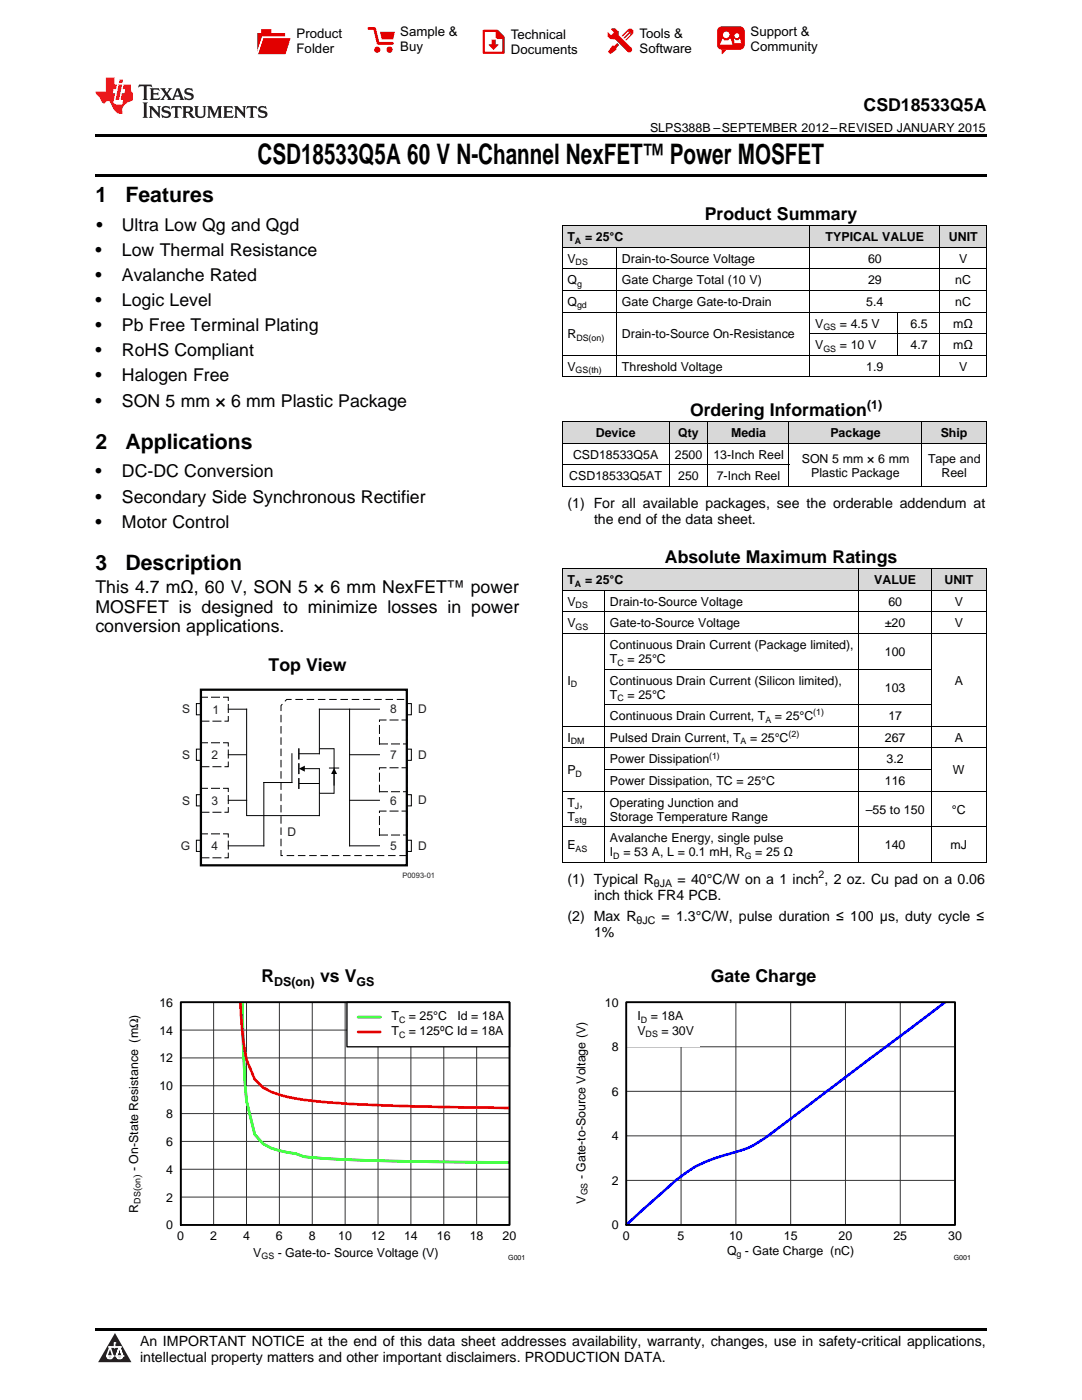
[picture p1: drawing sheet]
<svg xmlns="http://www.w3.org/2000/svg" width="216mm" height="279mm" viewBox="0 0 216 279" stroke-linecap="round" stroke-linejoin="round" font-family="sans-serif">
<g fill="#d8d8d8">
<path d="M112.2 113.6h8.4v4.3h-8.4z"/>
<path d="M120.6 113.6h50.8v4.3h-50.8z"/>
<path d="M171.4 113.6h14.4v4.3h-14.4z"/>
<path d="M185.8 113.6h11v4.3h-11z"/>
<path d="M112.2 84.2h21.4v4.3h-21.4z"/>
<path d="M133.6 84.2h7.7v4.3h-7.7z"/>
<path d="M141.3 84.2h16.2v4.3h-16.2z"/>
<path d="M157.5 84.2h26.5v4.3h-26.5z"/>
<path d="M184 84.2h12.8v4.3h-12.8z"/>
<path d="M112.2 45.1h10.8v4.3h-10.8z"/>
<path d="M123 45.1h38.6v4.3h-38.6z"/>
<path d="M161.6 45.1h17.6v4.3h-17.6z"/>
<path d="M179.2 45.1h8.4v4.3h-8.4z"/>
<path d="M187.6 45.1h9.2v4.3h-9.2z"/>
</g>
<path d="M22.9 266l3.3 5.9h-6.6z" fill="#231f20"/>
<path d="M21.3 270.6h1.2l-.3 .5h-.3a.53 .53 0 0 1-.6-.5z" fill-rule="evenodd" fill="#fff"/>
<path d="M21.3 270.6h1.2l-.3 .5h-.3a.53 .53 0 0 1-.6-.5z" fill="none" stroke="#231f20" stroke-width=".33"/>
<path d="M21.3 270.6l1.2 .1-.3 .4h-.5z" fill="none" stroke="#fff" stroke-width=".33"/>
<path d="M22.9 268.9h.1" fill="none" stroke="#fff" stroke-width=".33"/>
<path d="M22.9 268v.9z" fill="#fff"/>
<path d="M22.9 268v.9z" fill="none" stroke="#fff" stroke-width=".33"/>
<circle cx="22.9" cy="268" r=".16" fill="#fff"/>
<path d="M21.8 268.8h.1" fill="none" stroke="#fff" stroke-width=".33"/>
<path d="M21.8 268.8h2.2z" fill="#fff"/>
<path d="M21.8 268.8h2.2z" fill="none" stroke="#fff" stroke-width=".33"/>
<circle cx="24" cy="268.8" r=".16" fill="#fff"/>
<path d="M23.2 270.6h.1" fill="none" stroke="#fff" stroke-width=".33"/>
<path d="M23.8 268.8l-.6 1.8z" fill="#fff"/>
<path d="M23.8 268.8l-.6 1.8z" fill="none" stroke="#fff" stroke-width=".33"/>
<path d="M23.8 268.8l.7 1.8z" fill="#fff"/>
<path d="M23.8 268.8l.7 1.8z" fill="none" stroke="#fff" stroke-width=".33"/>
<path d="M24.4 270.6h.1" fill="none" stroke="#fff" stroke-width=".33"/>
<circle cx="21.3" cy="270.6" r=".16" fill="#fff"/>
<path d="M22 268.8l-.7 1.8z" fill="#fff"/>
<path d="M22 268.8l-.7 1.8z" fill="none" stroke="#fff" stroke-width=".33"/>
<path d="M22 268.8l.5 1.8z" fill="#fff"/>
<path d="M22 268.8l.5 1.8z" fill="none" stroke="#fff" stroke-width=".33"/>
<circle cx="22.5" cy="270.6" r=".16" fill="#fff"/>
<path d="M23.3 270.6h1.2a.63 .63 0 0 1-.6 .5 .63 .63 0 0 1-.6-.5z" fill-rule="evenodd" fill="#fff"/>
<path d="M23.3 270.6h1.2a.63 .63 0 0 1-.6 .5 .63 .63 0 0 1-.6-.5z" fill="none" stroke="#231f20" stroke-width=".33"/>
<path d="M23.3 270.6h1.2l-.4 .5h-.5z" fill="none" stroke="#fff" stroke-width=".33"/>
<path d="M23.2 270.6h.1" fill="none" stroke="#fff" stroke-width=".33"/>
<circle cx="24.5" cy="270.6" r=".16" fill="#fff"/>
<path d="M19 265.1h177.8v.5h-177.8z" fill="#000"/>
<path d="M36.1 200h65.6v44.5h-65.6z" fill="none" stroke="#000" stroke-width=".26"/>
<g fill="none" stroke="#333" stroke-width=".2">
<path d="M36.1 200h65.6v44.5h-65.6zM36.1 216.7h65.6M36.1 211.1h65.6M36.1 205.6h65.6M42.6 200v44.5M49.2 200v44.5M55.7 200v44.5M62.3 200v44.5M68.9 200v44.5M75.4 200v44.5M82 200v44.5M88.6 200v44.5"/>
<path d="M95.1 200v44.5M36.1 238.9h65.6M36.1 233.4h65.6M36.1 227.8h65.6M36.1 222.2h65.6"/>
</g>
<path d="M48.3 200l.2 8.6 .7 11.1 1.6 6.7 1.7 1.8a15.8 15.8 0 0 0 6.5 2l1.7 .6a507.6 507.6 0 0 0 37.7 1.2h3.3" fill="none" stroke="#0f0" stroke-width=".53"/>
<path d="M48 200a62.7 62.7 0 0 0 1.2 11.5l1.6 3.9a10.9 10.9 0 0 0 6.6 3.5 115.9 115.9 0 0 0 18 1.7l26.3 .5" fill="none" stroke="#f00" stroke-width=".53"/>
<path d="M69.2 200h32.5v8.9h-32.5z" fill="#fff"/>
<path d="M69.2 200h32.5v8.9h-32.5zM125 200h65.6v44.5h-65.6z" fill="none" stroke="#000" stroke-width=".26"/>
<path d="M71.5 203h4.4" fill="none" stroke="#0f0" stroke-width=".53"/>
<path d="M71.5 205.9h4.4" fill="none" stroke="#f00" stroke-width=".53"/>
<path d="M36.1 200h65.6v44.5h-65.6z" fill="none" stroke="#000" stroke-width=".35"/>
<path d="M125 200h65.6v44.5h-65.6zM125 217.8h65.6M125 208.9h65.6M135.9 200v44.5M146.8 200v44.5M157.8 200v44.5M168.7 200v44.5M179.6 200v44.5M125 235.6h65.6M125 226.7h65.6" fill="none" stroke="#333" stroke-width=".2"/>
<path d="M188.6 200l-32.4 24.4a32.9 32.9 0 0 1-7.7 5l-2.1 .6a28 28 0 0 0-14.8 8.4l-6.6 6.1" fill="none" stroke="#00f" stroke-width=".53"/>
<path d="M125 200h14.6v8.9h-14.6z" fill="#fff"/>
<path d="M125 200h65.6v44.5h-65.6z" fill="none" stroke="#000" stroke-width=".35"/>
<g fill="none" stroke="#010202" stroke-width=".2">
<path d="M39.2 140.4h.9v2.3h-.9zM39.2 149.5h.9v2.2h-.9zM39.2 158.6h.9v2.2h-.9zM45.6 141.5h3.6v21.2M45.6 150.6h3.5M45.6 159.7h3.6M58.3 150.4v5.8h-5.7v12.6h-7M59.6 149.5v2M59.6 152.4v2M59.6 155.4v1.9M60.4 153.4h3.3v9.4h-14.4M65.7 153.3h1.9"/>
<path d="M66.7 149.4v3.9M69.8 150.6h5.9M69.8 159.7h5.9M69.8 141.5v27.3h5.9M75.7 141.5h-12v8.9h-4M81.2 140.4h.9v2.3h-.9zM81.2 149.5h.9v2.2h-.9zM81.2 158.6h.9v2.2h-.9zM39.2 167.7h.9v2.2h-.9zM81.2 167.7h.9v2.2h-.9z"/>
</g>
<path d="M40.1 137.6h41.1v35.1h-41.1z" fill="none" stroke="#010202" stroke-width=".45"/>
<path d="M40.1 139.1h5.5v4.8h-5.5zM40.1 148.2h5.5v4.8h-5.5zM40.1 157.3h5.5v4.8h-5.5zM75.7 153.2h5.5v4.8h-5.5zM75.7 143.7h5.5v4.8h-5.5zM40.1 166.4h5.5v4.8h-5.5zM75.7 161.9h5.5v4.7h-5.5z" fill="none" stroke="#010202" stroke-width=".2" stroke-dasharray="1.6 .8"/>
<path d="M81.2 170.8h-25.1v-30l1.1-1.2h24" fill="none" stroke="#010202" stroke-width=".2" stroke-dasharray="1.5 .7" stroke-linecap="butt"/>
<path d="M59.6 153.4l1.2-.6v1.2z" fill="#010202"/>
<path d="M66.7 154.1v2.7" fill="none" stroke="#010202" stroke-width=".2"/>
<path d="M66.7 153.3l.6 1.2h-1.2z" fill="#010202"/>
<path d="M59.6 156.4h4.1M63.7 149.4h3M66.7 153.3v5h-3" fill="none" stroke="#010202" stroke-width=".2"/>
<g fill="none" stroke="#000" stroke-width=".2">
<path d="M112.2 58h84.6M112.2 53.7h84.6M112.2 49.4h84.6M112.2 45.1h84.6M112.2 45.1v30.1M123 49.4v25.8M161.6 45.1v30.1M187.6 45.1v30.1M196.8 45.1v30.1M112.2 75.2h84.6M112.2 70.9h84.6M112.2 62.3h84.6"/>
<path d="M161.6 66.6h35.2M179.2 62.3v8.6M112.2 97.1h84.6M112.2 92.8h45.3M112.2 88.5h84.6M112.2 84.2h84.6M112.2 84.2v13M133.5 84.2v13M141.2 84.2v13M157.4 84.2v13M184 84.2v13M196.8 84.2v13"/>
<path d="M112.2 117.8h84.6M112.2 113.5h84.6M112.2 113.6v58.6M120.6 117.9v54.3M171.4 113.6v58.6M185.8 113.6v58.6M196.8 113.6v58.6M112.2 126.4h84.6M112.2 122.1h84.6M120.6 133.5h65.2M112.2 157.9h84.6M112.2 149.3h84.6"/>
<path d="M112.2 145h84.6M120.6 153.6h65.2M120.6 140.7h65.2M112.2 172.1h84.6M112.2 165h84.6"/>
</g>
<path d="M19 34.8h177.8v.5h-177.8zM19 26.8h177.8v.6h-177.8zM112.2 97.1l.1 .1zM141.1 97.1l.2 .1zM157.4 97.1l.1 .1zM183.9 97.1l.1 .1zM196.7 97.1l.1 .1z" fill="#000"/>
<path d="M27.7 16.9l-.1 .6 .6-.3h.5v.2v2.2l-.2 .4h1l-.2-.4v-2.2v-.2h.5l.6 .3-.2-.6zM29.9 17.6l.2 .4v1.6l-.2 .4h1.9l.1-.6a1.09 1.09 0 0 1-1.3 .1v-.6h.6l.4 .2v-.7l-.2 .2h-.8v-.6l.2-.1a1.01 1.01 0 0 1 1 .3l-.1-.6zM32 17.6l.9 1.2-1 1.2h.9l-.2-.3 .5-.7 .5 .7-.3 .3h1.7l-.2-.3 .1-.4h1l.1 .4-.2 .3h1l-.3-.4-.7-2h-.5l-1 2.2-.8-1.1 .9-1.1h-.9l.2 .2-.4 .7-.4-.7 .2-.2zM35.4 18l.4 1h-.8zM37 17.7a.66 .66 0 0 0-.2 .8 .66 .66 0 0 0 .6 .4l.7 .2 .1 .2a.8 .8 0 0 1-.7 .4 .8 .8 0 0 1-.7-.5l.1 .8 .2-.2a.94 .94 0 0 0 1.1 .1 .94 .94 0 0 0 .4-.9 1.48 1.48 0 0 0-1.3-.6v-.4a1.1 1.1 0 0 1 1.2 .2l-.2-.6-.2 .1-.5-.1zM28.5 20.4l.2 .4v2.3l-.2 .4h1l-.2-.4v-2.3l.2-.4zM29.7 21.2l.2 .4v1.5l-.2 .4h.8l-.3-.4 .1-1.3 1.6 1.8v-2l.2-.4h-.7l.2 .2v1.1l-1.2-1.3zM32.5 21.3a.66 .66 0 0 0-.2 .8 .66 .66 0 0 0 .6 .4l.6 .2 .2 .2a.8 .8 0 0 1-.8 .4 .8 .8 0 0 1-.7-.5l.2 .7 .2-.1a.94 .94 0 0 0 1 .1 .94 .94 0 0 0 .5-1 1.47 1.47 0 0 0-1.3-.6l-.1-.3a1.1 1.1 0 0 1 1.3 .2l-.2-.6-.2 .1-.5-.2zM34.3 21.2l-.2 .6a.64 .64 0 0 1 .8-.3v1.6l-.2 .4h1l-.3-.4 .1-1.6a.66 .66 0 0 1 .8 .3l-.2-.6zM36.3 21.2l.3 .4v1.5l-.3 .4h1l-.2-.2v-.7h.5l.1 .1a.8 .8 0 0 0 1.2 .7l-1-1a.62 .62 0 0 0 .6-.5 .62 .62 0 0 0-.6-.7zM37.1 21.5h.1a.48 .48 0 0 1 .6 0 .48 .48 0 0 1 .1 .6l-.2 .1-.6 .1zM38.7 21.2l.2 .2a2.29 2.29 0 0 0 .4 2 1.05 1.05 0 0 0 1.7-.7v-1.3l.2-.2h-.8l.2 .4v1.1a.61 .61 0 0 1-.6 .6 .61 .61 0 0 1-.6-.6v-1.1l.3-.4zM41.3 21.2l.3 .4v1.5l-.3 .4h.8l-.2-.4v-1.4l.8 1.9 .9-1.9v1.4l-.2 .4h.9l-.2-.4v-1.5l.2-.4h-.8l-.7 1.5-.6-1.5zM44.5 21.2l.2 .4v1.5l-.2 .4h1.9l.2-.6a1.1 1.1 0 0 1-1.4 .2v-.7h.6l.4 .2v-.6l-.2 .1-.8 .1v-.6l.2-.1a1.02 1.02 0 0 1 1.1 .2l-.2-.5zM46.7 21.2l.2 .4v1.5l-.2 .4h.8l-.3-.4 .1-1.3 1.6 1.8v-2l.2-.4h-.7l.2 .2v1.1l-1.2-1.3zM49.3 21.2l-.1 .6a.64 .64 0 0 1 .8-.3v1.6l-.3 .4h1l-.2-.4v-1.6a.66 .66 0 0 1 .8 .3l-.1-.6zM51.7 21.3a.66 .66 0 0 0-.2 .7 .66 .66 0 0 0 .7 .5l.6 .2 .1 .2a.8 .8 0 0 1-.7 .4 .8 .8 0 0 1-.7-.5l.1 .7 .2-.1a.94 .94 0 0 0 1.1 .1 .94 .94 0 0 0 .4-1 1.48 1.48 0 0 0-1.2-.6l-.1-.3a1.1 1.1 0 0 1 1.2 .2l-.2-.6-.1 .1-.6-.2z" fill="#231f20"/>
<path d="M21.1 15.5v2.8h-2v.4l.9 .9a.96 .96 0 0 0 1 1 .59 .59 0 0 1 .5-.4 .59 .59 0 0 1 .5 .3l.4 .8a1.61 1.61 0 0 0 2.1 1.3 1.63 1.63 0 0 1 1.1-2.2l.9-.3v-1.5a1.6 1.6 0 0 1-.4-1.7h-1.4l-.2 .9h.5l-.2 .8h-.5l-.2 1v.3h.5l-.2 .9h-.7a.74 .74 0 0 1-1-.6l.3-1.6h-.5l.2-.8h.5l.1-.9h-.4v-1.4zM23.7 16.9l-.7 3h.8l.6-3zM23.8 15.9l-.1 .7h.7l.2-.7z" fill="#ee1d23"/>
<g fill="#d60000">
<path d="M52.1 5.8h2v.8h2.8v4.2h-5.5v-4.2h.7z" fill-rule="evenodd"/>
<path d="M52.4 7.5h5.6l-1 3.3h-5.6z" fill-rule="evenodd"/>
</g>
<path d="M52.4 7.4h5.7l-.1 .1h-5.5l-1.1 3.3z" fill-rule="evenodd" fill="#fff"/>
<path d="M52.4 7.4h5.7l-.1 .1h-5.5l-1.1 3.3z" fill="none" stroke="#fff" stroke-width=".2"/>
<path d="M73.6 5.7h1.1l.7 2.9h2.9" fill="none" stroke="#d60000" stroke-width=".55"/>
<g fill="#d60000">
<path d="M75.8 6.3h3l-.4 1.6h-2.2z" fill-rule="evenodd"/>
<circle cx="75.3" cy="9.9" r=".62"/>
<circle cx="77.7" cy="9.9" r=".62"/>
</g>
<path d="M96.5 6.2h2.7l1.3 1.2v3.1h-4z" fill="none" stroke="#d60000" stroke-width=".44"/>
<g fill="#d60000">
<path d="M98.1 7.9h.8v1h.5l-.9 1.1-1-1v-.1h.6z" fill-rule="evenodd"/>
<path d="M98.9 6.2h.3l1.3 1.2v.4h-1.3l-.3-.4z" fill-rule="evenodd"/>
<path d="M121.9 5.7h.8l.7 .6 .1 .7 2.5 2.5-.8 .8-2.3-2.3-1.1-.2-.6-.6v-.8l.7 .6 .5-.4v-.2l-.5-.5z" fill-rule="evenodd"/>
<path d="M122.2 9.1h.4l.5-.5 .4 .4-.5 .5v.4l-1.2 .9-.5-.5z" fill-rule="evenodd"/>
<path d="M125.3 5.9a.67 .67 0 0 1 .9 0 .67 .67 0 0 1 0 .9z" fill-rule="evenodd"/>
<path d="M125.3 5.9l.9 .9-1.2 1.2h-.2v-.2l1-.9v-.2h-.2l-.9 1h-.2v-.2l.9-1 .1-.2h-.3l-.9 1h-.2v-.2z" fill-rule="evenodd"/>
<circle cx="125.6" cy="9.9" r=".54"/>
</g>
<path d="M123.3 6.3v.7" fill="none" stroke="#d60000" stroke-width=".2"/>
<g fill="#d60000">
<path d="M143.4 5.5l.6-.2h3.6a.95 .95 0 0 1 1 .9v2.8a.95 .95 0 0 1-1 .9h-3.6a.95 .95 0 0 1-.9-.9v-2.8z" fill-rule="evenodd"/>
<path d="M144 9.9h.9l-.7 .9h-.2z" fill-rule="evenodd"/>
</g>
<g fill="#fff">
<path d="M146.6 8.6h1.3z"/>
<path d="M144.1 7.8h.3l.1 .2h.8l.2-.2h.3l.4 1.1h-2.5z" fill-rule="evenodd"/>
<path d="M146.4 7.8h.3l.1 .2h.5l.2-.2h.2l.2 .8h-1.3z" fill-rule="evenodd"/>
<circle cx="144.9" cy="6.9" r=".65"/>
<circle cx="147" cy="7.1" r=".48"/>
</g>
<text font-size="5.6" x="51.4" y="32.8">CSD18533Q5A 60 V N-Channel NexFET™ Power MOSFET</text>
<g font-size="4.2">
<text x="19" y="40.4">1</text>
<text x="25" y="40.4">Features</text>
<text x="19" y="89.6">2</text>
<text x="25" y="89.6">Applications</text>
<text x="19" y="113.7">3</text>
<text x="25" y="113.7">Description</text>
</g>
<g font-size="3.5">
<text x="172.3" y="22.2">CSD18533Q5A</text>
<text x="19.2" y="46.1">•</text>
<text x="24.3" y="46.1">Ultra Low Qg and Qgd</text>
<text x="140.7" y="43.9">Product Summary</text>
<text x="19" y="51.1">•</text>
<text x="24.3" y="51.1">Low Thermal Resistance</text>
<text x="19" y="56.1">•</text>
<text x="24.3" y="56.1">Avalanche Rated</text>
<text x="19" y="61.1">•</text>
<text x="24.3" y="61.1">Logic Level</text>
<text x="19" y="66.1">•</text>
<text x="19" y="71.1">•</text>
<text x="24.3" y="66.1">Pb Free Terminal Plating</text>
<text x="24.3" y="71.1">RoHS Compliant</text>
<text x="19" y="76.1">•</text>
<text x="24.3" y="76.1">Halogen Free</text>
<text x="19" y="81.1">•</text>
<text x="24.3" y="81.1">SON 5 mm × 6 mm Plastic Package</text>
<text x="19" y="95.3">•</text>
<text x="24.3" y="95.3">DC-DC Conversion</text>
<text x="19" y="100.3">•</text>
<text x="24.3" y="100.3">Secondary Side Synchronous Rectifier</text>
<text x="19" y="105.3">•</text>
<text x="24.3" y="105.3">Motor Control</text>
<text x="132.7" y="112.3">Absolute Maximum Ratings</text>
<text x="19" y="118.4">This 4.7 mΩ, 60 V, SON 5 × 6 mm NexFET™ power</text>
<text x="19" y="122.3">MOSFET is designed to minimize losses in power</text>
<text x="19" y="126.2">conversion applications.</text>
<text x="53.6" y="133.9">Top View</text>
<text x="52.2" y="196">R</text>
<text x="63.9" y="196">vs V</text>
<text x="141.9" y="196">Gate Charge</text>
</g>
<text font-size="3.5" fill="#fff" x="135.7" y="83">. Ordering Information</text>
<g font-size="2.8">
<text x="113.2" y="101.4">(1) For all available packages, see the orderable addendum at</text>
<text x="118.5" y="104.6">the end of the data sheet.</text>
<text x="113.2" y="176.4">(1) Typical R</text>
<text x="118.5" y="179.6">inch thick FR4 PCB.</text>
<text x="135.2" y="176.4">= 40°C/W on a 1 inch , 2 oz. Cu pad on a 0.06</text>
<text x="113.2" y="183.8">(2) Max R</text>
<text x="132" y="183.8">= 1.3°C/W, pulse duration ≤ 100 μs, duty cycle ≤</text>
<text x="118.5" y="187">1%</text>
<text x="27.9" y="268.6">An IMPORTANT NOTICE at the end of this data sheet addresses availability, warranty, changes, use in safety-critical applications,</text>
<text x="27.9" y="271.8">intellectual property matters and other important disclaimers. PRODUCTION DATA.</text>
</g>
<g font-size="2.6">
<text x="59.2" y="7.6">Product</text>
<text x="59.2" y="10.6">Folder</text>
<text x="79.9" y="7.3">Sample &amp;</text>
<text x="79.9" y="10.2">Buy</text>
<text x="101.9" y="7.8">Technical</text>
<text x="101.9" y="10.8">Documents</text>
<text x="127.6" y="7.6">Tools &amp;</text>
<text x="127.6" y="10.6">Software</text>
<text x="149.8" y="7.2">Support &amp;</text>
<text x="149.8" y="10.2">Community</text>
</g>
<g font-size="2.5">
<text x="129.7" y="26.3">SLPS388B –SEPTEMBER 2012–REVISED JANUARY 2015</text>
<text x="113.2" y="48.2">T</text>
<text x="113.2" y="52.5">V</text>
<text x="116.7" y="48.2">= 25°C</text>
<text x="124.1" y="52.5">Drain-to-Source Voltage</text>
<text x="164.7" y="48.2">TYPICAL VALUE</text>
<text x="173.2" y="52.5">60</text>
<text x="189.3" y="48.2">UNIT</text>
<text x="191.4" y="52.5">V</text>
<text x="113.2" y="56.8">Q</text>
<text x="124.1" y="56.8">Gate Charge Total (10 V)</text>
<text x="173.2" y="56.8">29</text>
<text x="190.6" y="56.8">nC</text>
<text x="113.2" y="61.1">Q</text>
<text x="124.1" y="61.1">Gate Charge Gate-to-Drain</text>
<text x="162.7" y="65.4">V</text>
<text x="167.6" y="65.4">= 4.5 V</text>
<text x="172.9" y="61.1">5.4</text>
<text x="181.7" y="65.4">6.5</text>
<text x="190.2" y="65.4">mΩ</text>
<text x="190.6" y="61.1">nC</text>
<text x="113.2" y="67.5">R</text>
<text x="124.1" y="67.5">Drain-to-Source On-Resistance</text>
<text x="162.7" y="69.7">V</text>
<text x="167.6" y="69.7">= 10 V</text>
<text x="181.7" y="69.7">4.7</text>
<text x="190.2" y="69.7">mΩ</text>
<text x="113.2" y="74">V</text>
<text x="124.1" y="74">Threshold Voltage</text>
<text x="172.9" y="74">1.9</text>
<text x="191.4" y="74">V</text>
<text x="173" y="81.6">(1)</text>
<text x="118.9" y="87.3">Device</text>
<text x="135.3" y="87.3">Qty</text>
<text x="145.9" y="87.3">Media</text>
<text x="165.7" y="87.3">Package</text>
<text x="187.7" y="87.3">Ship</text>
<text x="113.6" y="95.9">CSD18533Q5AT</text>
<text x="114.3" y="91.6">CSD18533Q5A</text>
<text x="134.7" y="91.6">2500</text>
<text x="135.3" y="95.9">250</text>
<text x="142.3" y="91.6">13-Inch Reel</text>
<text x="143" y="95.9">7-Inch Reel</text>
<text x="160" y="92.3">SON 5 mm × 6 mm</text>
<text x="161.9" y="95.1">Plastic Package</text>
<text x="185.2" y="92.3">Tape and</text>
<text x="187.9" y="95.1">Reel</text>
<text x="113.2" y="116.6">T</text>
<text x="116.7" y="116.6">= 25°C</text>
<text x="174.4" y="116.6">VALUE</text>
<text x="188.5" y="116.6">UNIT</text>
<text x="113.2" y="120.9">V</text>
<text x="113.2" y="125.2">V</text>
<text x="121.7" y="120.9">Drain-to-Source Voltage</text>
<text x="121.7" y="125.2">Gate-to-Source Voltage</text>
<text x="176.6" y="125.2">±20</text>
<text x="177.3" y="120.9">60</text>
<text x="190.5" y="120.9">V</text>
<text x="190.5" y="125.2">V</text>
<text x="121.7" y="129.5">Continuous Drain Current (Package limited),</text>
<text x="176.6" y="130.9">100</text>
<text x="113.2" y="136.6">I</text>
<text x="121.7" y="132.3">T</text>
<text x="121.7" y="136.6">Continuous Drain Current (Silicon limited),</text>
<text x="125.2" y="132.3">= 25°C</text>
<text x="190.5" y="136.6">A</text>
<text x="121.7" y="139.5">T</text>
<text x="121.7" y="143.8">Continuous Drain Current, T</text>
<text x="125.2" y="139.5">= 25°C</text>
<text x="154.6" y="143.8">= 25°C</text>
<text x="176.6" y="138">103</text>
<text x="177.3" y="143.8">17</text>
<text x="113.2" y="148.1">I</text>
<text x="121.7" y="148.1">Pulsed Drain Current, T</text>
<text x="149.7" y="148.1">= 25°C</text>
<text x="176.6" y="148.1">267</text>
<text x="190.5" y="148.1">A</text>
<text x="113.2" y="154.5">P</text>
<text x="121.7" y="152.4">Power Dissipation</text>
<text x="176.9" y="152.4">3.2</text>
<text x="190.1" y="154.5">W</text>
<text x="113.2" y="161">T ,</text>
<text x="121.7" y="156.7">Power Dissipation, TC = 25°C</text>
<text x="121.7" y="161">Operating Junction and</text>
<text x="176.6" y="156.7">116</text>
<text x="113.2" y="163.8">T</text>
<text x="121.7" y="163.8">Storage Temperature Range</text>
<text x="172.8" y="162.4">–55 to 150</text>
<text x="189.9" y="162.4">°C</text>
<text x="113.2" y="169.5">E</text>
<text x="121.7" y="168.1">Avalanche Energy, single pulse</text>
<text x="121.7" y="170.9">I</text>
<text x="124.4" y="170.9">= 53 A, L = 0.1 mH, R</text>
<text x="150.7" y="170.9">= 25 Ω</text>
<text x="176.6" y="169.5">140</text>
<text x="189.7" y="169.5">mJ</text>
<text x="54.7" y="196.7">DS(on)</text>
<text x="71.2" y="196.7">GS</text>
<text x="31.8" y="200.9">16</text>
<text x="78.1" y="203.7">T</text>
<text x="81.6" y="203.7">= 25°C</text>
<text x="91.3" y="203.7">Id = 18A</text>
<text x="120.7" y="200.9">10</text>
<text x="127.2" y="203.6">I</text>
<text x="129.8" y="203.6">= 18A</text>
<text x="31.8" y="206.5">14</text>
<text x="78.1" y="206.6">T</text>
<text x="81.6" y="206.6">= 125ºC Id = 18A</text>
<text x="122.1" y="209.8">8</text>
<text x="127.2" y="206.6">V</text>
<text x="132" y="206.6">= 30V</text>
<text x="31.8" y="212">12</text>
<text x="31.8" y="217.6">10</text>
<text x="122.1" y="218.7">6</text>
<text x="33.2" y="223.1">8</text>
<text x="122.1" y="227.6">4</text>
<text x="27.6" y="233.7" transform="rotate(-90 27.6 233.7)">- On-State Resistance (mΩ)</text>
<text x="33.2" y="228.7">6</text>
<text x="33.2" y="239.8">2</text>
<text x="33.2" y="234.2">4</text>
<text x="116.8" y="235.4" transform="rotate(-90 116.8 235.4)">- Gate-to-Source Voltage (V)</text>
<text x="122.1" y="236.5">2</text>
<text x="27.6" y="242" transform="rotate(-90 27.6 242)">R</text>
<text x="33.2" y="245.3">0</text>
<text x="116.8" y="240.2" transform="rotate(-90 116.8 240.2)">V</text>
<text x="122.1" y="245.3">0</text>
<text x="35.4" y="247.5">0</text>
<text x="41.9" y="247.5">2</text>
<text x="48.5" y="247.5">4</text>
<text x="50.5" y="250.8">V</text>
<text x="55.1" y="247.5">6</text>
<text x="55.4" y="250.8">- Gate-to- Source Voltage (V)</text>
<text x="61.6" y="247.5">8</text>
<text x="67.5" y="247.5">10</text>
<text x="74.1" y="247.5">12</text>
<text x="80.6" y="247.5">14</text>
<text x="87.2" y="247.5">16</text>
<text x="93.7" y="247.5">18</text>
<text x="100.3" y="247.5">20</text>
<text x="124.3" y="247.5">0</text>
<text x="135.2" y="247.5">5</text>
<text x="145.1" y="250.5">Q - Gate Charge (nC)</text>
<text x="145.5" y="247.5">10</text>
<text x="156.4" y="247.5">15</text>
<text x="167.3" y="247.5">20</text>
<text x="178.3" y="247.5">25</text>
<text x="189.2" y="247.5">30</text>
</g>
<g font-size="2.4" fill="#231f20">
<text x="36.3" y="142.4">S</text>
<text x="42.4" y="142.4">1</text>
<text x="77.8" y="142.4">8</text>
<text x="83.4" y="142.4">D</text>
<text x="36.3" y="151.5">S</text>
<text x="42.2" y="151.5">2</text>
<text x="77.8" y="151.5">7</text>
<text x="83.4" y="151.5">D</text>
<text x="36.3" y="160.6">S</text>
<text x="42.2" y="160.6">3</text>
<text x="77.8" y="160.6">6</text>
<text x="83.4" y="160.6">D</text>
<text x="57.4" y="166.9">D</text>
<text x="36.1" y="169.6">G</text>
<text x="42.2" y="169.7">4</text>
<text x="77.8" y="169.6">5</text>
<text x="83.4" y="169.7">D</text>
</g>
<g font-size="2.1">
<text x="130.5" y="177">θJA</text>
<text x="163.3" y="175.3">2</text>
<text x="127" y="184.4">θJC</text>
<text x="28" y="237.8" transform="rotate(-90 28 237.8)">(</text>
<text x="28" y="235.1" transform="rotate(-90 28 235.1)">)</text>
</g>
<g font-size="1.8">
<text x="114.7" y="48.6">A</text>
<text x="114.9" y="53">DS</text>
<text x="115.1" y="57.3">g</text>
<text x="115.1" y="61.6">gd</text>
<text x="164.3" y="65.9">GS</text>
<text x="115" y="68">DS(on)</text>
<text x="164.3" y="70.2">GS</text>
<text x="114.9" y="74.5">GS(th)</text>
<text x="114.7" y="117.1">A</text>
<text x="114.9" y="121.4">DS</text>
<text x="114.9" y="125.7">GS</text>
<text x="113.9" y="137.1">D</text>
<text x="123.2" y="132.8">C</text>
<text x="123.2" y="139.9">C</text>
<text x="162.3" y="142.8">(1)</text>
<text x="113.9" y="148.6">DM</text>
<text x="147.8" y="148.6">A</text>
<text x="152.7" y="144.3">A</text>
<text x="157.3" y="147.1">(2)</text>
<text x="114.9" y="155">D</text>
<text x="141.5" y="151.4">(1)</text>
<text x="114.7" y="161.5">J</text>
<text x="114.7" y="164.3">stg</text>
<text x="114.9" y="170">AS</text>
<text x="122.4" y="171.4">D</text>
<text x="148.6" y="171.4">G</text>
<text x="79.6" y="204.1">C</text>
<text x="79.6" y="207.1">C</text>
<text x="127.9" y="204.1">D</text>
<text x="128.8" y="207">DS</text>
<text x="117.3" y="238.6" transform="rotate(-90 117.3 238.6)">GS</text>
<text x="28" y="240.2" transform="rotate(-90 28 240.2)">DS on</text>
<text x="52.2" y="251.2">GS</text>
<text x="147" y="250.9">g</text>
</g>
<text font-size="1.5" fill="#231f20" x="80.3" y="175.1">P0093-01</text>
<g font-size="1.4">
<text x="101.4" y="251.5">G001</text>
<text x="190.3" y="251.5">G001</text>
</g>
</svg>
